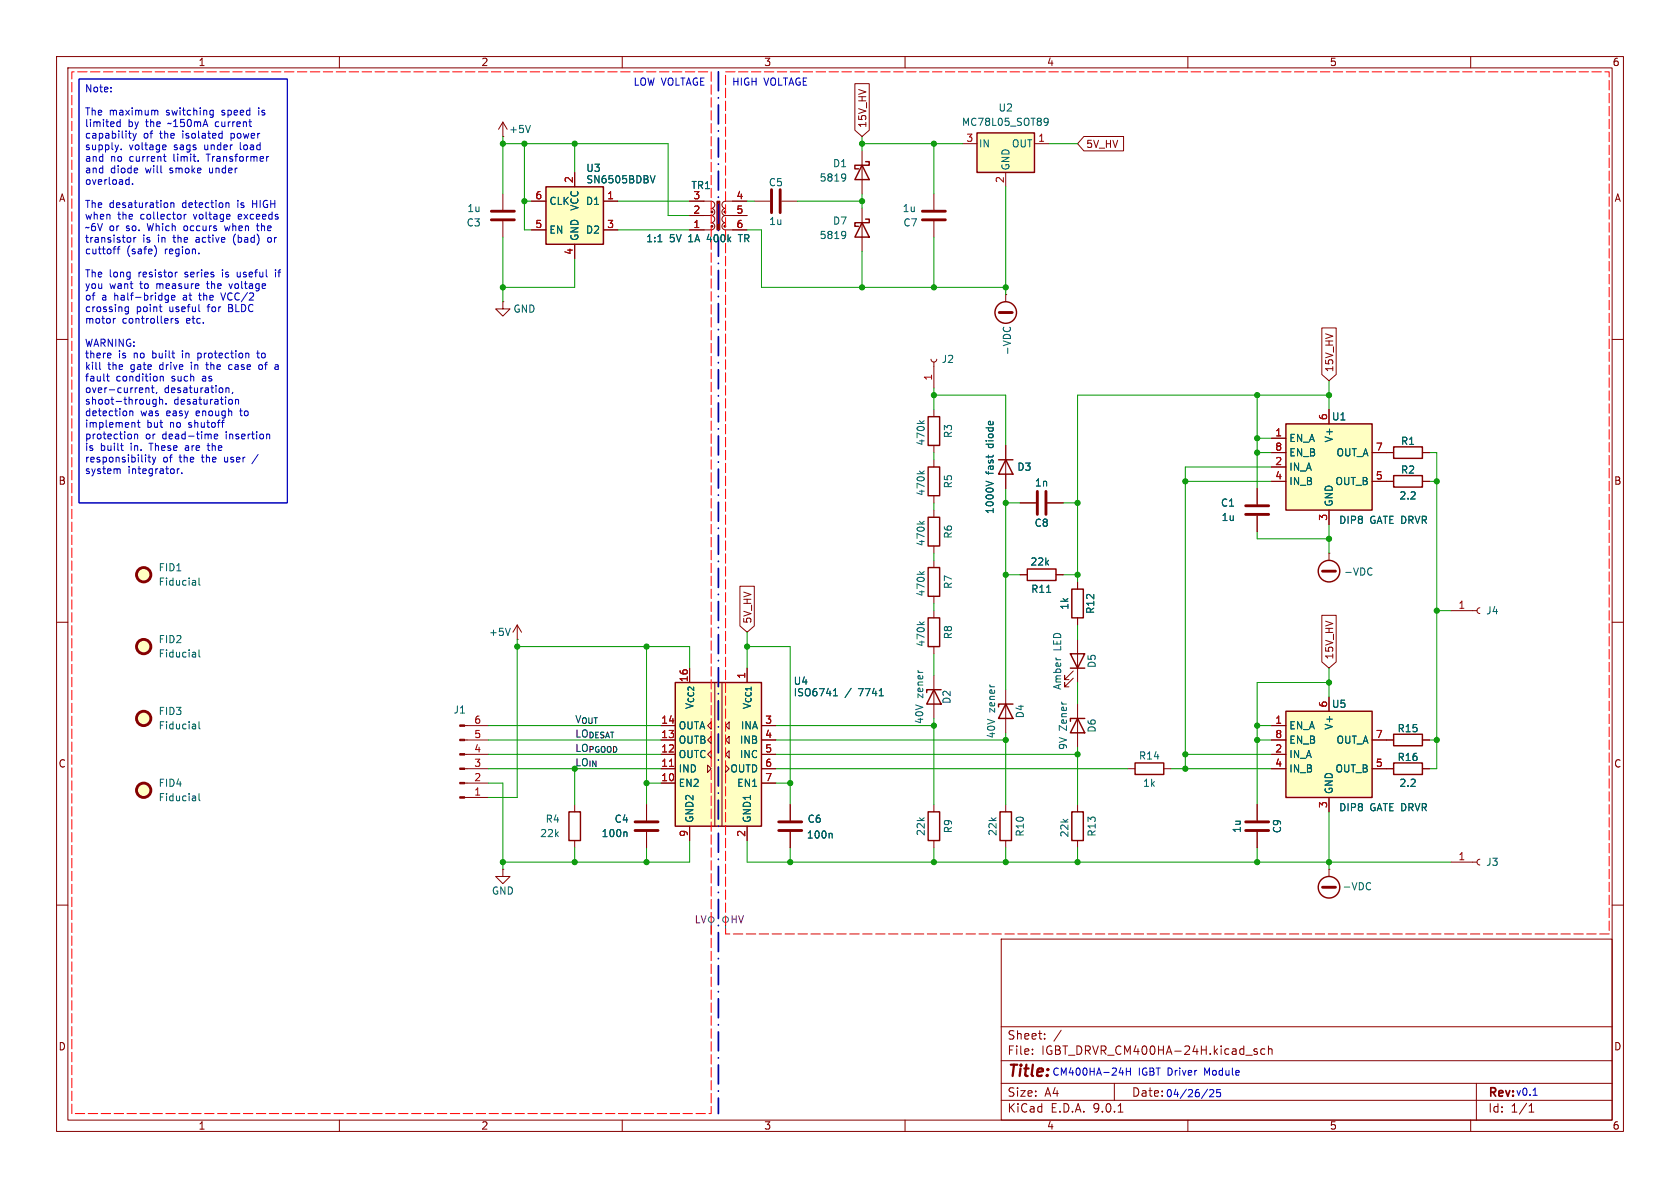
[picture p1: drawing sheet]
<svg xmlns="http://www.w3.org/2000/svg" width="297mm" height="210mm" viewBox="0 0 297 210" stroke-linecap="round" stroke-linejoin="round" font-family="sans-serif">
<g fill="none" stroke="#840000" stroke-width=".18">
<path d="M10 10h277v190h-277zM12 12h273v186h-273zM60 10v2M110 10v2M160 10v2M210 10v2M260 10v2M10 60h2M285 60h2M165.1 81.3v1.3M165.1 87.6v1.3M10 110h2"/>
<path d="M285 110h2M222.2 142.2v2.8M222.2 147.1v2.8M256.5 152.4h4.6M261.6 151.9l-.3 .1-.2 .4 .2 .4 .3 .1M10 160h2M177 166h108v32h-108zM285 160h2M60 198v2M110 198v2M160 198v2M177 194.5h108"/>
<path d="M177 191.5h108M177 187.5h108M177 181.5h108M182.5 186.3v.1M182.5 185.5v.1M184.7 183.6v.1M184.7 182.8v.1M187.6 182.1l-1.3 2M197 191.5v3M197.7 196.6h.8M210 198v2M221.7 185.8l.5 .2 .1 .1-.1 .2-.4 .1"/>
<path d="M221.7 185.5h.5M223.6 185.5l-.4-.1-.3 .3v.4l.1 .2h.6M224.2 185.5l.3-.1 .3 .1 .1 .9M224.2 184.9v1.5M260 198v2M261 191.5v6.5M270.3 196.6h.9M270.3 195.5l.4-.4v1.5"/>
</g>
<path d="M164.1 82.6h2v5h-2z" fill="none" stroke="#840000" stroke-width=".25"/>
<path d="M162.5 83.3l.5 .4M163.4 83.3l-.5 .3" fill="none" stroke="#006464" stroke-width=".18"/>
<path d="M220.2 145.3h4.1M220.2 146.8h4.1" fill="none" stroke="#840000" stroke-width=".51"/>
<path d="M227.3 125.7h15.3v15.3h-15.3z" fill="#ffffc2"/>
<g fill="none" stroke="#840000" stroke-width=".25">
<path d="M190.5 127l1.3 2.5h-2.6zM191.8 127h-2.6v.5M200.7 134.9h5v2h-5zM227.3 125.7h15.3v15.3h-15.3zM246.4 134.9h5.1v2h-5.1zM246.4 129.8h5.1v2h-5.1zM164.1 143.5h2v5.1h-2zM176.8 143.5h2v5.1h-2zM189.5 143.5h2v5.1h-2z"/>
<circle cx="234.9" cy="156.8" r="1.9"/>
</g>
<g fill="none" stroke="#840000" stroke-width=".18">
<path d="M164.6 63.5l.1 .4 .4 .1 .4-.1 .1-.4M165.1 64v4.6M190.5 124.5v7.6M199.4 135.9h1.3M205.7 135.9h1.3M224.8 128.3h2.5M224.8 130.8h2.5M224.8 133.4h2.5M224.8 135.9h2.5M234.9 123.2v2.5M242.6 130.8h3.8M242.6 135.9h3.8"/>
<path d="M251.5 130.8h1.2M251.5 135.9h1.2M165.1 142.2v1.3M165.1 148.6v1.3M177.8 142.2v1.3M177.8 148.6v1.3M190.5 142.2v1.3M190.5 148.6v1.3M234.9 153.7h.1M234.9 141v2.5M234.9 153.7v1.2"/>
</g>
<path d="M233.8 156.8h2.3" fill="none" stroke="#840000" stroke-width=".51"/>
<path d="M242.1 156l.2 .1M242.3 157.2l-.2 .1" fill="none" stroke="#006464" stroke-width=".18"/>
<path d="M119.4 120.7h15.2v25.4h-15.2z" fill="#ffffc2"/>
<g fill="none" stroke="#840000" stroke-width=".25">
<path d="M152.4 29.2l1.3 2.6h-2.6zM152.4 39.4l1.3 2.5h-2.6zM153 28.6h.7v.6h-2.6v.6h.7M153 38.7h.7v.7h-2.6v.6h.7M246.4 79h5.1v2h-5.1zM246.4 84.1h5.1v2h-5.1zM164.1 100.3h2v5.1h-2zM181.6 100.6h5.1v2h-5.1zM189.5 104.1h2v5.1h-2zM119.4 120.7h15.2v25.4h-15.2z"/>
<circle cx="125.9" cy="37.5" r=".13"/>
<circle cx="128.1" cy="37.5" r=".13"/>
<circle cx="125.9" cy="40" r=".13"/>
<circle cx="128.1" cy="40" r=".13"/>
<circle cx="234.9" cy="101" r="1.9"/>
</g>
<g fill="none" stroke="#840000" stroke-width=".18">
<path d="M121.9 35.6h3.8a.63 .63 0 0 1 .7 .6 .63 .63 0 0 1-.7 .6M121.9 38.1h3.8M125.7 36.8a.63 .63 0 0 1 .7 .7 .63 .63 0 0 1-.7 .6M125.7 38.1a.64 .64 0 0 1 .7 .6 .64 .64 0 0 1-.7 .7 .63 .63 0 0 1 .7 .6 .63 .63 0 0 1-.7 .6h-3.8M128.3 38.1a.64 .64 0 0 0-.7 .6 .64 .64 0 0 0 .7 .7 .64 .64 0 0 0-.7 .6 .64 .64 0 0 0 .7 .6h3.8M128.3 36.8a.64 .64 0 0 0-.7 .7 .64 .64 0 0 0 .7 .6M128.3 38.1h3.8M132.1 35.6h-3.8a.64 .64 0 0 0-.7 .6 .64 .64 0 0 0 .7 .6M133.3 35.6h2.8M138.2 35.6h2.8M152.4 26.7v7.6M152.4 36.8v7.7"/>
<path d="M165.1 34.3v2.8M165.1 39.1v2.8M165.1 99.1v1.2M180.3 88.9h2.8M185.2 88.9h2.8M222.2 86.4v2.8M222.2 91.2v2.8M234.9 97.8h.1M234.9 97.8v1.3M245.1 80h1.3M245.1 85.1h1.3M251.5 80h1.2"/>
<path d="M251.5 85.1h1.2M165.1 105.4v1.3M180.3 101.6h1.3M186.7 101.6h1.3M190.5 102.9v1.2M190.5 109.2v1.3M116.8 128.3h2.6M116.8 130.8h2.6M116.8 133.4h2.6M116.8 135.9h2.6M116.8 138.4h2.6M125.1 128.3l.6-.7v1.3z"/>
<path d="M125.1 130.8l.6-.6v1.2zM125.1 133.4l.6-.7v1.3zM125.1 135.3l.6 .6-.6 .6zM126.4 120.7v25.4M127.6 120.7v25.4M128.3 128.3l.6-.7v1.3zM128.3 133.4l.6-.7v1.3zM128.3 135.3l.6 .6-.6 .6zM128.9 130.2v1.2l-.6-.6zM134.6 128.3h2.6M134.6 130.8h2.6M134.6 133.4h2.6"/>
<path d="M134.6 135.9h2.6M134.6 138.4h2.6M114.3 142.2v2.8M114.3 147.1v2.8M121.9 146.1v2.5M132.1 146.1v2.5M139.7 142.2v2.8M139.7 147.1v2.8"/>
</g>
<path d="M118.4 135.5h.7" fill="none" stroke="#a90000" stroke-width=".18"/>
<g fill="none" stroke="#006464" stroke-width=".18">
<path d="M149.3 30.7l.1 .2a1.03 1.03 0 0 1-.1 1.1M149.5 31.3l-.2 .2M116.3 42.7h.7M149.3 40.9l.1 .1a1.03 1.03 0 0 1-.1 1.1M149.5 41.4l-.2 .3M162.5 101l.5 .5M163.4 101l-.5 .4M185 104.7h.8M242.3 100.4l.3 .1M242.6 101.6l-.3 .1M147.3 123h.8M147.5 122l.2-.3v1.3"/>
<path d="M155.4 123h.8M110.7 147.1l.1 .1v.7M146.9 147.3l.2 .2v.7"/>
</g>
<g fill="none" stroke="#840000" stroke-width=".51">
<path d="M136.4 33.5v4.1M137.9 33.5v4.1M163.1 38.9h4M163.1 37.3h4M183.4 86.9v4M184.9 86.9v4M220.2 89.4h4.1M220.2 90.9h4.1M233.8 101h2.3M112.3 145.3h4M112.3 146.8h4M137.7 145.3h4"/>
<path d="M137.7 146.8h4"/>
</g>
<path d="M126.7 35.6h.6v5h-.6z" fill="#840000" stroke="#840000" stroke-width=".18"/>
<path d="M227.3 74.9h15.3v15.3h-15.3z" fill="#ffffc2"/>
<g fill="none" stroke="#840000" stroke-width=".25">
<path d="M227.3 74.9h15.3v15.3h-15.3zM164.1 91.4h2v5.1h-2zM176.5 81.3h2.6M177.8 81.3l1.3 2.5h-2.6zM164.1 109.2h2v5.1h-2zM165.1 121.9l1.3 2.6h-2.6zM166.4 121.9h-2.6v.5M177.8 124.5l1.3 2.5h-2.6zM179.1 124.5h-2.6v.5"/>
<circle cx="177.8" cy="55.2" r="1.9"/>
</g>
<g fill="none" stroke="#840000" stroke-width=".18">
<path d="M177.8 52.1h.1M177.8 52.1v1.2M177.8 78.7v7.7M224.8 77.5h2.5M234.9 72.4v2.5M165.1 90.2v1.2M165.1 96.5v1.3M224.8 80h2.5M224.8 82.6h2.5M224.8 85.1h2.5M234.9 90.2v2.5M242.6 80h2.5"/>
<path d="M242.6 85.1h2.5M91.4 113h.1M91.4 110.5l.8 1.3M91.4 110.5l-.7 1.3M91.4 110.5v2.5M165.1 108v1.2M165.1 114.3v1.3M165.1 119.4v7.6M177.8 121.9v7.6"/>
</g>
<path d="M177.5 57.8l-.1 .3M178.5 57.8l.1 .3M162.5 92.1l.5 .5M163.4 92.1l-.5 .4M174.3 85.1l1.3 .4M90.2 111.1l-.4 1.2M162.5 109.9l.5 .5M163.4 109.9l-.5 .4" fill="none" stroke="#006464" stroke-width=".18"/>
<path d="M176.7 55.2h2.2" fill="none" stroke="#840000" stroke-width=".51"/>
<path d="M172.7 23.5h10.2v7h-10.2z" fill="#ffffc2"/>
<path d="M172.7 23.5h10.2v7h-10.2zM164.1 73.7h2v5h-2zM189.2 115.6h2.6l-1.3 2.5zM189.2 118.1h2.6" fill="none" stroke="#840000" stroke-width=".25"/>
<path d="M170.2 25.4h2.5M177.8 30.5v2.5M182.9 25.4h2.5M165.1 72.4v1.3M165.1 78.7v1.3M189.7 119.9l-1.5 1.5v-.7v.7h.8M189.7 118.6l-1.5 1.5v-.7v.7h.8M190.5 113v7.7M256.5 108h4.6M261.6 107.4l-.3 .2-.2 .4 .2 .3 .3 .2" fill="none" stroke="#840000" stroke-width=".18"/>
<path d="M184.7 21l.4-.1 .1 .1a.84 .84 0 0 1-.3 1.2h-.2M185.3 21.4l-.2 .3-.4-.1M162.5 74.4l.5 .5M163.4 74.4l-.5 .3" fill="none" stroke="#006464" stroke-width=".18"/>
<path d="M96.5 33h10.2v10.2h-10.2z" fill="#ffffc2"/>
<path d="M96.5 33h10.2v10.2h-10.2zM100.6 143.5h2v5.1h-2z" fill="none" stroke="#840000" stroke-width=".25"/>
<g fill="none" stroke="#840000" stroke-width=".18">
<path d="M151.1 14.8h2.6v8.2l-1.3 1.1-1.3-1.1zM88.9 24.1h.1M88.9 21.6l-.8 1.3M88.9 21.6l.8 1.3M88.9 21.6v2.5M88.9 34.3v2.8M88.9 39.1v2.8M94 35.6h2.5M101.6 30.5v2.5M106.7 35.6h2.5M121.9 35.6h2.6M121.9 38.1h2.6"/>
<path d="M129.5 35.6h2.6M129.5 38.1h2.6M191.6 24.1h7v2.6h-7l-1.1-1.3zM88.9 53.3v1.3h1.3l-1.3 1.3-1.3-1.3h1.3M88.9 53.3h.1M94 40.6h2.5M101.6 43.2v2.5M106.7 40.6h2.5M121.9 40.6h2.6M129.5 40.6h2.6M233.7 58h2.5v8.2l-1.3 1.1-1.2-1.1zM177.8 78.7v2.6"/>
<path d="M224.8 77.5h2.5M234.9 72.4v2.5M177.8 83.8v2.6M180.3 88.9h2.8M185.2 88.9h2.8M222.2 86.4v2.8M222.2 91.2v2.8M224.8 80h2.5M224.8 82.6h2.5M224.8 85.1h2.5M234.9 90.2v2.5M242.6 80h3.8"/>
<path d="M242.6 85.1h3.8M251.5 80h1.2M251.5 85.1h1.2M130.8 103.6h2.6v7l-1.3 1.2-1.3-1.2zM180.3 101.6h1.3M186.7 101.6h1.3M190.5 102.9v1.2M190.5 109.2v1.3M233.7 108.8h2.5v8.2l-1.3 1.1-1.2-1.1zM82.1 138.4h4.3M82.1 135.9h4.3M82.1 133.4h4.3"/>
<path d="M82.1 130.8h4.3M82.1 128.3h4.3M116.8 138.4h2.6M116.8 135.9h2.6M116.8 133.4h2.6M116.8 130.8h2.6M116.8 128.3h2.6M134.6 138.4h2.6M134.6 135.9h2.6M134.6 133.4h2.6M134.6 130.8h2.6M134.6 128.3h2.6"/>
<path d="M224.8 135.9h2.5M224.8 133.4h2.5M224.8 130.8h2.5M224.8 128.3h2.5M234.9 123.2v2.5M242.6 135.9h3.8M242.6 130.8h3.8M251.5 135.9h1.2M251.5 130.8h1.2M82.1 141h4.3M88.9 153.7v1.2h1.3l-1.3 1.3-1.3-1.3h1.3M88.9 153.7h.1"/>
<path d="M101.6 142.2v1.3M101.6 148.6v1.3M114.3 142.2v2.8M114.3 147.1v2.8M121.9 146.1v2.5M132.1 146.1v2.5M139.7 142.2v2.8M139.7 147.1v2.8M222.2 142.2v2.8M222.2 147.1v2.8M234.9 141v2.5"/>
</g>
<g fill="none" stroke="#006464" stroke-width=".18">
<path d="M93.8 22.2l-.5 1.2M115 31.1l.4 1.2 .4-1.2M116.3 42.7h.7M174.3 85.1l1.3 .4M34.5 102.7l.1 .7M34.5 115.4l.1 .7M34.6 116.1h-.1M34.6 115.6l-.1 .1M34.6 103.4h-.1M34.6 102.9l-.1 .1M35.2 102.2v1.1l.2 .1M35.2 114.9v1.1l.2 .1"/>
<path d="M185 104.7h.8M34.5 128.1l.1 .7M34.6 128.8h-.1M34.6 128.3l-.1 .1M35.2 127.6v1.1l.2 .1M147.3 123h.8M147.5 122l.2-.3v1.3M155.4 123h.8M34.5 140.8l.1 .7M34.6 141.5h-.1M34.6 141l-.1 .1M35.2 140.3v1.1l.2 .1"/>
<path d="M110.7 147.1l.1 .1v.7M146.9 147.3l.2 .2v.7"/>
</g>
<g fill="#840000" stroke="#840000" stroke-width=".18">
<path d="M81.3 140.8h.8v.3h-.8z"/>
<path d="M81.3 138.3h.8v.3h-.8z"/>
<path d="M81.3 135.8h.8v.2h-.8z"/>
<path d="M81.3 133.2h.8v.3h-.8z"/>
<path d="M81.3 130.7h.8v.2h-.8z"/>
<path d="M81.3 128.1h.8v.3h-.8z"/>
</g>
<g fill="none" stroke="#840000" stroke-width=".51">
<path d="M86.9 38.9h4M86.9 37.3h4"/>
<circle cx="25.4" cy="101.6" r="1.27"/>
<circle cx="25.4" cy="114.3" r="1.27"/>
<circle cx="25.4" cy="127" r="1.27"/>
<circle cx="25.4" cy="139.7" r="1.27"/>
</g>
<g fill="#ffffc2" stroke="#ffffc2" stroke-width=".18">
<circle cx="25.4" cy="127" r="1.27"/>
<circle cx="25.4" cy="139.7" r="1.27"/>
<circle cx="25.4" cy="114.3" r="1.27"/>
<circle cx="25.4" cy="101.6" r="1.27"/>
</g>
<g fill="none" stroke="#484848" stroke-width=".18">
<path d="M125.7 163.1v2M128.3 163.1v2"/>
<circle cx="125.7" cy="162.6" r=".51"/>
<circle cx="128.3" cy="162.6" r=".51"/>
</g>
<path d="M125.7 12.7v184.2h-113v-184.2h113M128.3 12.7h156.2v152.4h-156.2v-152.4" fill="none" stroke="#f00" stroke-width=".18" stroke-dasharray="1.7 .6"/>
<path d="M127 12.7v184.2" fill="none" stroke="#000084" stroke-width=".3" stroke-dasharray="3.4 1.2 .1 1.2"/>
<g fill="none" stroke="#009600" stroke-width=".18">
<path d="M88.9 25.4h29.2v12.7h3.8M88.9 24.1v10.2M92.7 25.4v15.2h1.3M92.7 35.6h1.3M101.6 25.4v5.1M109.2 35.6h12.7M132.1 35.6h1.2M141 35.6h11.4M152.4 25.4h17.8M152.4 24.1v2.6M152.4 34.3v2.5M165.1 25.4v8.9"/>
<path d="M177.8 33v19.1M185.4 25.4h5.1M88.9 41.9v11.4M101.6 45.7v5.1h-12.7M109.2 40.6h12.7M132.1 40.6h2.5v10.2h43.2M152.4 44.5v6.3M165.1 41.9v8.9M165.1 68.6v3.8M165.1 69.9h12.7v8.8M222.2 69.9v16.5M222.2 77.5h2.6"/>
<path d="M234.9 67.3v5.1M234.9 69.9h-44.4v33M165.1 80v1.3M165.1 88.9v1.3M165.1 97.8v1.3M177.8 86.4v35.5M177.8 88.9h2.5M188 88.9h2.5M209.5 85.1h15.3M222.2 94v1.3h12.7M222.2 80h2.6M224.8 82.6h-15.3v53.3"/>
<path d="M234.9 92.7v5.1M252.7 80h1.3v55.9h-1.3M252.7 85.1h1.3M91.4 113v28h-5M91.4 114.3h30.5v3.8M114.3 114.3v27.9M132.1 111.8v6.3M132.1 114.3h7.6v27.9M165.1 106.7v1.3M165.1 115.6v3.8M177.8 101.6h2.5M188 101.6h2.5"/>
<path d="M190.5 110.5v2.5M234.9 118.1v5.1M254 108h2.5M86.4 138.4h2.5v15.3M86.4 128.3h30.4M86.4 130.8h30.4M86.4 133.4h30.4M86.4 135.9h30.4M101.6 135.9v6.3M114.3 138.4h2.5M137.2 128.3h27.9M137.2 130.8h40.6"/>
<path d="M137.2 133.4h53.3M137.2 138.4h2.5M137.2 135.9h62.2M165.1 127v15.2M177.8 129.5v12.7M190.5 120.7v3.8M190.5 132.1v10.1M207 135.9h17.8M209.5 133.4h15.3M222.2 128.3h2.6M222.2 130.8h2.6M234.9 120.7h-12.7v21.5"/>
<path d="M252.7 130.8h1.3M101.6 149.9v2.5M114.3 149.9v2.5M121.9 148.6v3.8h-33M132.1 148.6v3.8h124.4M139.7 149.9v2.5M165.1 149.9v2.5M177.8 149.9v2.5M190.5 149.9v2.5M222.2 149.9v2.5M234.9 143.5v10.2"/>
</g>
<g fill="none" stroke="#0000c2" stroke-width=".18">
<path d="M14 14h36.8v74.9h-36.8zM19.6 16.1v.1M19.6 15.5v.1M27.4 19.5h.4l.1 .8M37.2 19.5h.5M37.7 19.5v1l-.2 .3-.3-.1M21.3 21.1v1.3M21.3 21.6l-.4-.1-.3 .3 .2 .5h.5M21.4 26.3v.2M22.5 31.8h.3M22.8 32.5l-.3 .1M22.8 31.3v1.3"/>
<path d="M22.9 24.2l.3 .2M23.4 32.5v.1M23.5 23.6l.3 .8M23.8 24.4l-.3 .4M24.1 23.6l-.3 .8M28.9 27.7h.5M28.9 25.6l.4 .1 .1 .2-.6 .1M29.1 28.3l.3 .2M29.3 26.4l-.4 .1M29.4 35.8l.3 .3v.3l-.3 .3M30.2 36l.2-.2 .3 .1v.8M30.2 35.8v.9"/>
<path d="M32.6 37.9v.8M32.9 37.9l-.3 .2M35 28.4v.1M37.2 20.3h.5M38.9 23.6h.4M39.3 24.4h-.4M39.3 23.2v1.2M39.7 39.9l.2 .9M40 35.9h.4l.1 .8M45.3 39.9h.5M45.5 39.5v1.1l.3 .2M47.5 27.7h-.2"/>
<path d="M20 44h.5M20.1 56.4l-.1 .1M20.7 44h.5M20.9 43.8v1.1M22.2 54.4v.6l.1 .1 .4-.1M22.7 42h.3l.1 .2v.5l-.4 .1M22.7 54.2v1.1l-.2 .2h-.3M23.7 42v.8M24 42l-.3 .2M27.4 43.5a1.49 1.49 0 0 1 0 1.8M28.4 55l.2 .1M29.2 52.8l.2 .2h.4"/>
<path d="M29.8 52.2v1l-.3 .3-.3-.1M29.8 52.3l-.4-.1-.2 .2M30.3 52.6l.6-.1v-.2l-.4-.1-.2 .2 .1 .6h.5M30.6 56.3l-.3 .2M31.4 48.1l-.4 .3M31.5 56.4l-.3-.1-.2 .2v.2l.5 .1v.3h-.5M35.2 44.7v.2M35.2 55l.1 .1M39 51.8l.5 1.2M40.5 50.2l.3 .8M41.4 41.7l-.1 .5 .1 .7M41.9 48.1v.7l.2 .2"/>
<path d="M47.7 42h-.3l-.1 .2 .1 .5 .3 .1M48.7 47.7v.1M48.7 48.1v.9M17.6 64v1.1l.2 .2M18.8 66.5h.5M19 66.1v1.1l.3 .2M19.4 62.4l.2 .3-.6 .1M19.6 63.2l-.2 .1M21.5 79.4l.3 .2M22.9 72.6v.9M23.2 76.9v.6M23.5 72.8v.7"/>
<path d="M23.5 74.7l.4 .2v.6M23.8 76.7v.9M23.8 76.9l.2-.2 .3 .1v.8M24.3 74.7h.5M24.5 74.3v1.1l.3 .1M25.8 68.6v.8M25.8 68.7l.2-.1h.3v.8M26.8 68.6h.4M26.9 68.1v1.1l.3 .2M27.6 70.6v1l-.2 .3-.3-.1M27.6 70.7l-.4-.1-.2 .2 .1 .6h.5M27.7 69.3l-.1 .3"/>
<path d="M28.2 70.2v1.2M28.3 66.6l.2-.1 .3 .1 .1 .8M28.3 66.5v.9M28.6 70.6l-.4 .1M28.7 70.7l.1 .7M29.4 71.3v.1M35 62.4v1.3M35 63.2l.1 .1M35.1 62.4l-.1 .1M36.6 64v1.3M36.6 78.8h.5M36.8 78.4l.1 1.2"/>
<path d="M37.2 76.7l.1 .2v.7M37.9 77.2l.6-.2-.1-.2-.3-.1-.2 .2v.6h.5M39.9 68.7l.2-.1h.3l.1 .8M39.9 68.6v.8M40.5 64.6v.6l.4 .1M40.8 70.6l.3 .2v.4l-.3 .2M41.1 69.3l-.1 .3M41.6 70.7l.2-.1 .3 .1 .1 .7M41.6 70.6v.8M43.8 62.4l.2 .2v.7M45.4 62.4h.5M45.6 62v1.1l.3 .2"/>
<path d="M46.3 64.5h-.3l-.3 .2 .1 .5 .2 .1h.3M47.3 76.7l.4 .2v.7M48.8 64.5h.3l.1 .8M49.2 65.3h-.4M49.2 64.8h-.4M21.3 83.1v.6M25.7 80.4v.1M26.2 80.8h.4M26.3 80.4v1.1l.3 .2M26.9 80.8l.3 .9M27.2 81.7l-.3 .4M27.5 80.8l-.3 .9"/>
<path d="M31.4 82.9v.8M31.7 82.9l-.3 .2M32.1 83.6v.1M45.6 80.3l-1.1 1.7M197.9 189.6h.7M198.5 189.2v.9M199.1 188.8v1.3M199.1 189.4h.7M199.8 188.8v1.3M213.5 192.5l-1.1 1.7M213.9 192.7l.4-.1 .3 .4-.8 .9h.8M215.7 192.6h-.6v.6l.1-.1 .5 .1 .1 .1-.1 .5-.2 .1-.4-.1"/>
<path d="M271 193.6h.8"/>
</g>
<path d="M118.4 135.5h.7" fill="none" stroke="#a90000" stroke-width=".18"/>
<g fill="#009600" stroke="#009600" stroke-width=".18">
<circle cx="92.7" cy="35.6" r=".46"/>
<circle cx="101.6" cy="25.4" r=".46"/>
<circle cx="92.7" cy="25.4" r=".46"/>
<circle cx="88.9" cy="25.4" r=".46"/>
<circle cx="88.9" cy="50.8" r=".46"/>
<circle cx="88.9" cy="152.4" r=".46"/>
<circle cx="101.6" cy="152.4" r=".46"/>
<circle cx="91.4" cy="114.3" r=".46"/>
<circle cx="114.3" cy="114.3" r=".46"/>
<circle cx="114.3" cy="152.4" r=".46"/>
<circle cx="152.4" cy="50.8" r=".46"/>
<circle cx="152.4" cy="35.6" r=".46"/>
<circle cx="165.1" cy="25.4" r=".46"/>
<circle cx="152.4" cy="25.4" r=".46"/>
<circle cx="139.7" cy="152.4" r=".46"/>
<circle cx="132.1" cy="114.3" r=".46"/>
<circle cx="139.7" cy="138.4" r=".46"/>
<circle cx="114.3" cy="138.4" r=".46"/>
<circle cx="165.1" cy="152.4" r=".46"/>
<circle cx="165.1" cy="128.3" r=".46"/>
<circle cx="234.9" cy="152.4" r=".46"/>
<circle cx="177.8" cy="152.4" r=".46"/>
<circle cx="190.5" cy="152.4" r=".46"/>
<circle cx="209.5" cy="133.4" r=".46"/>
<circle cx="209.5" cy="135.9" r=".46"/>
<circle cx="190.5" cy="133.4" r=".46"/>
<circle cx="177.8" cy="130.8" r=".46"/>
<circle cx="222.2" cy="152.4" r=".46"/>
<circle cx="165.1" cy="50.8" r=".46"/>
<circle cx="165.1" cy="69.9" r=".46"/>
<circle cx="177.8" cy="50.8" r=".46"/>
<circle cx="177.8" cy="101.6" r=".46"/>
<circle cx="234.9" cy="120.7" r=".46"/>
<circle cx="234.9" cy="95.3" r=".46"/>
<circle cx="209.5" cy="85.1" r=".46"/>
<circle cx="254" cy="130.8" r=".46"/>
<circle cx="254" cy="108" r=".46"/>
<circle cx="222.2" cy="77.5" r=".46"/>
<circle cx="222.2" cy="69.9" r=".46"/>
<circle cx="254" cy="85.1" r=".46"/>
<circle cx="234.9" cy="69.9" r=".46"/>
<circle cx="222.2" cy="128.3" r=".46"/>
<circle cx="222.2" cy="130.8" r=".46"/>
<circle cx="222.2" cy="80" r=".46"/>
<circle cx="190.5" cy="88.9" r=".46"/>
<circle cx="177.8" cy="88.9" r=".46"/>
<circle cx="190.5" cy="101.6" r=".46"/>
</g>
<text font-size="2.8" fill="#840000" x="178" y="190.9">Title:</text>
<g font-size="2.1" fill="#840000">
<text x="178" y="184">Sheet:</text>
<text x="178" y="186.7">File:</text>
<text x="184.1" y="186.7">IGBT_DRVR_CM400HA-24H.kicad_sch</text>
<text x="178" y="196.9">KiCad</text>
<text x="178" y="194.1">Size:</text>
<text x="184.7" y="194.1">A4</text>
<text x="185.7" y="196.9">E.D.A.</text>
<text x="193.3" y="196.9">9.0.1</text>
<text x="200" y="194.1">Date:</text>
<text x="263" y="194.3">Rev:</text>
<text x="263" y="196.9">Id:</text>
<text x="267.1" y="196.9">1/1</text>
</g>
<g font-size="1.8" fill="#840000">
<text x="35" y="11.9">1</text>
<text x="85" y="11.9">2</text>
<text x="135" y="11.9">3</text>
<text x="185" y="11.9">4</text>
<text x="235" y="11.9">5</text>
<text x="285" y="11.9">6</text>
<text x="153.4" y="22.7" transform="rotate(-90 153.4 22.7)">15V_HV</text>
<text x="191.9" y="26.4">5V_HV</text>
<text x="10.3" y="35.9">A</text>
<text x="285.3" y="35.9">A</text>
<text x="235.9" y="65.9" transform="rotate(-90 235.9 65.9)">15V_HV</text>
<text x="10.3" y="85.9">B</text>
<text x="285.3" y="85.9">B</text>
<text x="133" y="110.3" transform="rotate(-90 133 110.3)">5V_HV</text>
<text x="235.9" y="116.7" transform="rotate(-90 235.9 116.7)">15V_HV</text>
<text x="10.3" y="135.9">C</text>
<text x="285.3" y="135.9">C</text>
<text x="10.3" y="185.9">D</text>
<text x="285.3" y="185.9">D</text>
<text x="35" y="199.9">1</text>
<text x="85" y="199.9">2</text>
<text x="135" y="199.9">3</text>
<text x="185" y="199.9">4</text>
<text x="235" y="199.9">5</text>
<text x="285" y="199.9">6</text>
</g>
<g font-size="1.8" fill="#0000c2">
<text x="14.9" y="16.6">Note:</text>
<text x="111.9" y="15.3">LOW VOLTAGE</text>
<text x="129.3" y="15.3">HIGH</text>
<text x="135" y="15.3">VOLTAGE</text>
<text x="14.9" y="20.7">The</text>
<text x="14.9" y="22.8">limited</text>
<text x="19.3" y="20.7">maximum</text>
<text x="22.6" y="22.8">by</text>
<text x="25.9" y="22.8">the</text>
<text x="29.5" y="20.7">switching</text>
<text x="30" y="22.8">~150mA</text>
<text x="38.5" y="22.8">current</text>
<text x="39.5" y="20.7">speed</text>
<text x="46.2" y="20.7">is</text>
<text x="14.9" y="24.8">capability</text>
<text x="14.9" y="26.9">supply.</text>
<text x="14.9" y="28.9">and</text>
<text x="19.5" y="28.9">no</text>
<text x="22.8" y="26.9">voltage</text>
<text x="23" y="28.9">current</text>
<text x="25.3" y="24.8">of</text>
<text x="28.4" y="24.8">the</text>
<text x="30.9" y="26.9">sags</text>
<text x="31" y="28.9">limit.</text>
<text x="32.5" y="24.8">isolated</text>
<text x="36.4" y="26.9">under</text>
<text x="37" y="28.9">Transformer</text>
<text x="41.3" y="24.8">power</text>
<text x="42.9" y="26.9">load</text>
<text x="14.9" y="31">and</text>
<text x="14.9" y="33">overload.</text>
<text x="19.5" y="31">diode</text>
<text x="25.9" y="31">will</text>
<text x="30.3" y="31">smoke</text>
<text x="37.4" y="31">under</text>
<text x="14.9" y="37.1">The</text>
<text x="14.9" y="39.1">when</text>
<text x="14.9" y="41.2">~6V or</text>
<text x="19.3" y="37.1">desaturation</text>
<text x="20.8" y="39.1">the</text>
<text x="22.4" y="41.2">so.</text>
<text x="24.9" y="39.1">collector</text>
<text x="26.4" y="41.2">Which</text>
<text x="32.3" y="37.1">detection</text>
<text x="33" y="41.2">occurs</text>
<text x="34.5" y="39.1">voltage</text>
<text x="40.4" y="41.2">when</text>
<text x="42.3" y="37.1">is</text>
<text x="42.6" y="39.1">exceeds</text>
<text x="45.1" y="37.1">HIGH</text>
<text x="46.3" y="41.2">the</text>
<text x="14.9" y="43.2">transistor</text>
<text x="14.9" y="45.3">cuttoff</text>
<text x="22.4" y="45.3">(safe)</text>
<text x="25.2" y="43.2">is</text>
<text x="28" y="43.2">in</text>
<text x="29.2" y="45.3">region.</text>
<text x="31" y="43.2">the</text>
<text x="35.1" y="43.2">active</text>
<text x="41.9" y="43.2">(bad)</text>
<text x="48.2" y="43.2">or</text>
<text x="14.9" y="49.4">The</text>
<text x="14.9" y="51.4">you</text>
<text x="14.9" y="53.5">of</text>
<text x="18" y="53.5">a</text>
<text x="19.3" y="49.4">long</text>
<text x="19.4" y="51.4">want</text>
<text x="20.3" y="53.5">half-bridge</text>
<text x="24.6" y="49.4">resistor</text>
<text x="24.9" y="51.4">to</text>
<text x="27.9" y="51.4">measure</text>
<text x="32.6" y="53.5">at</text>
<text x="32.9" y="49.4">series</text>
<text x="35.7" y="53.5">the</text>
<text x="37.1" y="51.4">the</text>
<text x="39.7" y="49.4">is</text>
<text x="39.8" y="53.5">VCC/2</text>
<text x="41.2" y="51.4">voltage</text>
<text x="42.5" y="49.4">useful</text>
<text x="49.5" y="49.4">if</text>
<text x="14.9" y="55.5">crossing</text>
<text x="14.9" y="57.5">motor</text>
<text x="21.6" y="57.5">controllers</text>
<text x="24.1" y="55.5">point</text>
<text x="30" y="55.5">useful</text>
<text x="33" y="57.5">etc.</text>
<text x="37" y="55.5">for</text>
<text x="40.8" y="55.5">BLDC</text>
<text x="14.9" y="61.6">WARNING:</text>
<text x="14.9" y="63.7">there</text>
<text x="14.9" y="65.7">kill</text>
<text x="19.1" y="65.7">the</text>
<text x="20.9" y="63.7">is</text>
<text x="23.2" y="65.7">gate</text>
<text x="23.7" y="63.7">no</text>
<text x="27.2" y="63.7">built</text>
<text x="28.5" y="65.7">drive</text>
<text x="32.7" y="63.7">in</text>
<text x="34.2" y="65.7">in</text>
<text x="35.6" y="63.7">protection</text>
<text x="37.2" y="65.7">the</text>
<text x="41.3" y="65.7">case</text>
<text x="46.4" y="63.7">to</text>
<text x="46.8" y="65.7">of</text>
<text x="14.9" y="67.8">fault</text>
<text x="14.9" y="69.8">over-current,</text>
<text x="14.9" y="71.9">shoot-through.</text>
<text x="20.5" y="67.8">condition</text>
<text x="29" y="69.8">desaturation,</text>
<text x="30.4" y="67.8">such</text>
<text x="30.7" y="71.9">desaturation</text>
<text x="36" y="67.8">as</text>
<text x="14.9" y="73.9">detection</text>
<text x="14.9" y="75.9">implement</text>
<text x="14.9" y="78">protection</text>
<text x="24.9" y="73.9">was</text>
<text x="25.7" y="78">or</text>
<text x="26" y="75.9">but</text>
<text x="28.8" y="78">dead-time</text>
<text x="29.5" y="73.9">easy</text>
<text x="30.1" y="75.9">no</text>
<text x="33.6" y="75.9">shutoff</text>
<text x="34.9" y="73.9">enough</text>
<text x="40.2" y="78">insertion</text>
<text x="42.9" y="73.9">to</text>
<text x="14.9" y="80">is</text>
<text x="14.9" y="82.1">responsibility</text>
<text x="17.7" y="80">built</text>
<text x="23.2" y="80">in.</text>
<text x="26.7" y="80">These</text>
<text x="28.8" y="82.1">of</text>
<text x="31.8" y="82.1">the</text>
<text x="33.2" y="80">are</text>
<text x="36" y="82.1">the</text>
<text x="37.4" y="80">the</text>
<text x="40.1" y="82.1">user</text>
<text x="14.9" y="84.1">system</text>
<text x="22.6" y="84.1">integrator.</text>
<text x="186" y="190.4">CM400HA-24H</text>
<text x="201.2" y="190.4">IGBT Driver</text>
<text x="213.2" y="190.4">Module</text>
<text x="206" y="194.2">04/26/25</text>
<text x="267.9" y="193.9">v0.1</text>
</g>
<g font-size="1.8" fill="#006464">
<text x="89.9" y="23.7">+5V</text>
<text x="170" y="22.5">MC78L05_SOT89</text>
<text x="176.4" y="19.9">U2</text>
<text x="147.2" y="29.8">D1</text>
<text x="173" y="26.3">IN</text>
<text x="178.8" y="26.3">OUT</text>
<text x="103.5" y="30.6">U3</text>
<text x="103.5" y="32.6">SN6505BDBV</text>
<text x="122.1" y="33.6">TR1</text>
<text x="135.8" y="33.1">C5</text>
<text x="144.8" y="32.3">5819</text>
<text x="178.7" y="30.2" transform="rotate(-90 178.7 30.2)">GND</text>
<text x="82.4" y="40.2">C3</text>
<text x="82.5" y="37.7">1u</text>
<text x="97" y="36.4">CLK</text>
<text x="97" y="41.5">EN</text>
<text x="102.5" y="37.4" transform="rotate(-90 102.5 37.4)">VCC</text>
<text x="103.5" y="36.4">D1</text>
<text x="103.5" y="41.5">D2</text>
<text x="135.9" y="40">1u</text>
<text x="147.2" y="39.9">D7</text>
<text x="159.5" y="37.7">1u</text>
<text x="159.6" y="40.2">C7</text>
<text x="102.5" y="42.7" transform="rotate(-90 102.5 42.7)">GND</text>
<text x="114.2" y="43">1:1</text>
<text x="118.3" y="43">5V</text>
<text x="121.8" y="43">1A</text>
<text x="125.3" y="43">400k</text>
<text x="131.1" y="43">TR</text>
<text x="144.8" y="42.5">5819</text>
<text x="90.7" y="55.5">GND</text>
<text x="166.4" y="64.4">J2</text>
<text x="178.9" y="62.9" transform="rotate(-90 178.9 62.9)">-VDC</text>
<text x="168.5" y="77.5" transform="rotate(-90 168.5 77.5)">R3</text>
<text x="235.4" y="74.5">U1</text>
<text x="163.7" y="78.9" transform="rotate(-90 163.7 78.9)">470k</text>
<text x="175.9" y="83.9" transform="rotate(-90 175.9 83.9)">fast</text>
<text x="175.9" y="79.1" transform="rotate(-90 175.9 79.1)">diode</text>
<text x="179.8" y="83.4">D3</text>
<text x="227.8" y="78.3">EN_A</text>
<text x="227.8" y="80.9">EN_B</text>
<text x="227.8" y="83.4">IN_A</text>
<text x="235.8" y="78.3" transform="rotate(-90 235.8 78.3)">V+</text>
<text x="236.2" y="80.9">OUT_A</text>
<text x="247.6" y="78.8">R1</text>
<text x="247.6" y="83.9">R2</text>
<text x="163.7" y="87.8" transform="rotate(-90 163.7 87.8)">470k</text>
<text x="168.5" y="86.4" transform="rotate(-90 168.5 86.4)">R5</text>
<text x="182.9" y="86.2">1n</text>
<text x="215.7" y="89.8">C1</text>
<text x="227.8" y="86">IN_B</text>
<text x="235.8" y="89.7" transform="rotate(-90 235.8 89.7)">GND</text>
<text x="236" y="86">OUT_B</text>
<text x="247.3" y="88.5">2.2</text>
<text x="168.5" y="95.3" transform="rotate(-90 168.5 95.3)">R6</text>
<text x="175.9" y="91" transform="rotate(-90 175.9 91)">1000V</text>
<text x="182.8" y="93.3">C8</text>
<text x="215.9" y="92.3">1u</text>
<text x="236.6" y="92.8">DIP8</text>
<text x="242.2" y="92.8">GATE DRVR</text>
<text x="27.9" y="101.2">FID1</text>
<text x="163.7" y="96.7" transform="rotate(-90 163.7 96.7)">470k</text>
<text x="182.1" y="100.2">22k</text>
<text x="237.5" y="102">-VDC</text>
<text x="27.9" y="103.7">Fiducial</text>
<text x="163.7" y="105.6" transform="rotate(-90 163.7 105.6)">470k</text>
<text x="168.5" y="104.2" transform="rotate(-90 168.5 104.2)">R7</text>
<text x="182.2" y="105">R11</text>
<text x="189.1" y="107.9" transform="rotate(-90 189.1 107.9)">1k</text>
<text x="27.9" y="113.9">FID2</text>
<text x="86.4" y="112.6">+5V</text>
<text x="168.5" y="113.1" transform="rotate(-90 168.5 113.1)">R8</text>
<text x="193.6" y="108.6" transform="rotate(-90 193.6 108.6)">R12</text>
<text x="262.6" y="108.8">J4</text>
<text x="27.9" y="116.4">Fiducial</text>
<text x="163.7" y="114.4" transform="rotate(-90 163.7 114.4)">470k</text>
<text x="187.8" y="115.1" transform="rotate(-90 187.8 115.1)">LED</text>
<text x="193.9" y="118.2" transform="rotate(-90 193.9 118.2)">D5</text>
<text x="122.8" y="125.5" transform="rotate(-90 122.8 125.5)">V_{CC2}</text>
<text x="132.9" y="125.5" transform="rotate(-90 132.9 125.5)">V_{CC1}</text>
<text x="140.2" y="123.3">ISO6741</text>
<text x="140.2" y="121.3">U4</text>
<text x="149.4" y="123.3">/</text>
<text x="151.9" y="123.3">7741</text>
<text x="163.4" y="123.4" transform="rotate(-90 163.4 123.4)">zener</text>
<text x="168.2" y="124.5" transform="rotate(-90 168.2 124.5)">D2</text>
<text x="176.1" y="126" transform="rotate(-90 176.1 126)">zener</text>
<text x="187.8" y="122.1" transform="rotate(-90 187.8 122.1)">Amber</text>
<text x="235.4" y="125.3">U5</text>
<text x="27.9" y="126.6">FID3</text>
<text x="27.9" y="129.1">Fiducial</text>
<text x="80.1" y="126.3">J1</text>
<text x="119.9" y="129.1">OUTA</text>
<text x="119.9" y="131.7">OUTB</text>
<text x="130.7" y="131.7">INB</text>
<text x="130.9" y="129.1">INA</text>
<text x="163.4" y="128.1" transform="rotate(-90 163.4 128.1)">40V</text>
<text x="176.1" y="130.6" transform="rotate(-90 176.1 130.6)">40V</text>
<text x="181.2" y="127.1" transform="rotate(-90 181.2 127.1)">D4</text>
<text x="188.8" y="129.2" transform="rotate(-90 188.8 129.2)">Zener</text>
<text x="193.9" y="129.6" transform="rotate(-90 193.9 129.6)">D6</text>
<text x="227.8" y="129.1">EN_A</text>
<text x="227.8" y="131.7">EN_B</text>
<text x="235.8" y="129.1" transform="rotate(-90 235.8 129.1)">V+</text>
<text x="236.2" y="131.7">OUT_A</text>
<text x="247" y="129.6">R15</text>
<text x="119.9" y="134.2">OUTC</text>
<text x="119.9" y="136.8">IND</text>
<text x="129" y="136.8">OUTD</text>
<text x="130.7" y="134.2">INC</text>
<text x="188.8" y="132.7" transform="rotate(-90 188.8 132.7)">9V</text>
<text x="201.3" y="134.5">R14</text>
<text x="227.8" y="134.2">IN_A</text>
<text x="227.8" y="136.8">IN_B</text>
<text x="236" y="136.8">OUT_B</text>
<text x="247" y="134.7">R16</text>
<text x="27.9" y="139.3">FID4</text>
<text x="27.9" y="141.8">Fiducial</text>
<text x="119.9" y="139.3">EN2</text>
<text x="130.2" y="139.3">EN1</text>
<text x="202" y="139.3">1k</text>
<text x="235.8" y="140.5" transform="rotate(-90 235.8 140.5)">GND</text>
<text x="236.6" y="143.6">DIP8</text>
<text x="242.2" y="143.6">GATE DRVR</text>
<text x="247.3" y="139.3">2.2</text>
<text x="95.4" y="148.2">22k</text>
<text x="96.4" y="145.6">R4</text>
<text x="106.3" y="148.2">100n</text>
<text x="108.6" y="145.6">C4</text>
<text x="122.8" y="145.5" transform="rotate(-90 122.8 145.5)">GND2</text>
<text x="132.9" y="145.5" transform="rotate(-90 132.9 145.5)">GND1</text>
<text x="142.5" y="148.4">100n</text>
<text x="142.7" y="145.6">C6</text>
<text x="163.7" y="147.9" transform="rotate(-90 163.7 147.9)">22k</text>
<text x="168.5" y="147.4" transform="rotate(-90 168.5 147.4)">R9</text>
<text x="176.4" y="147.9" transform="rotate(-90 176.4 147.9)">22k</text>
<text x="181.2" y="148" transform="rotate(-90 181.2 148)">R10</text>
<text x="189.1" y="148.1" transform="rotate(-90 189.1 148.1)">22k</text>
<text x="193.9" y="148" transform="rotate(-90 193.9 148)">R13</text>
<text x="219.6" y="147.3" transform="rotate(-90 219.6 147.3)">1u</text>
<text x="226.7" y="147.4" transform="rotate(-90 226.7 147.4)">C9</text>
<text x="262.6" y="153.3">J3</text>
<text x="86.9" y="158.3">GND</text>
<text x="237.2" y="157.6">-VDC</text>
</g>
<g font-size="1.8" fill="#a90000">
<text x="170.7" y="25.1">3</text>
<text x="183.4" y="25.1">1</text>
<text x="94.5" y="35.3">6</text>
<text x="101.3" y="32.5" transform="rotate(-90 101.3 32.5)">2</text>
<text x="107.2" y="35.3">1</text>
<text x="122.5" y="35.3">3</text>
<text x="130.1" y="35.3">4</text>
<text x="177.5" y="32.5" transform="rotate(-90 177.5 32.5)">2</text>
<text x="94.5" y="40.4">5</text>
<text x="107.2" y="40.4">3</text>
<text x="122.5" y="40.4">1</text>
<text x="122.5" y="37.8">2</text>
<text x="130.1" y="40.4">6</text>
<text x="130.1" y="37.8">5</text>
<text x="101.3" y="45.2" transform="rotate(-90 101.3 45.2)">4</text>
<text x="164.8" y="67.4" transform="rotate(-90 164.8 67.4)">1</text>
<text x="225.4" y="77.2">1</text>
<text x="234.7" y="74.4" transform="rotate(-90 234.7 74.4)">6</text>
<text x="225.4" y="79.8">8</text>
<text x="225.4" y="82.3">2</text>
<text x="243.1" y="79.8">7</text>
<text x="225.4" y="84.8">4</text>
<text x="243.1" y="84.8">5</text>
<text x="234.7" y="92.1" transform="rotate(-90 234.7 92.1)">3</text>
<text x="257.7" y="107.7">1</text>
<text x="121.7" y="120.7" transform="rotate(-90 121.7 120.7)">16</text>
<text x="131.8" y="120.1" transform="rotate(-90 131.8 120.1)">1</text>
<text x="234.7" y="125.2" transform="rotate(-90 234.7 125.2)">6</text>
<text x="83.7" y="130.6">5</text>
<text x="83.7" y="128">6</text>
<text x="116.8" y="128">14</text>
<text x="116.8" y="130.6">13</text>
<text x="135.2" y="128">3</text>
<text x="135.2" y="130.6">4</text>
<text x="225.4" y="128">1</text>
<text x="225.4" y="130.6">8</text>
<text x="243.1" y="130.6">7</text>
<text x="83.7" y="135.6">3</text>
<text x="83.7" y="133.1">4</text>
<text x="116.8" y="133.1">12</text>
<text x="116.8" y="135.6">11</text>
<text x="135.2" y="133.1">5</text>
<text x="135.2" y="135.6">6</text>
<text x="225.4" y="133.1">2</text>
<text x="225.4" y="135.6">4</text>
<text x="243.1" y="135.6">5</text>
<text x="83.7" y="140.7">1</text>
<text x="83.7" y="138.2">2</text>
<text x="116.8" y="138.2">10</text>
<text x="135.2" y="138.2">7</text>
<text x="234.7" y="142.9" transform="rotate(-90 234.7 142.9)">3</text>
<text x="121.7" y="148" transform="rotate(-90 121.7 148)">9</text>
<text x="131.8" y="148" transform="rotate(-90 131.8 148)">2</text>
<text x="257.7" y="152.1">1</text>
</g>
<g font-size="1.8" fill="#0f0f0f">
<text x="101.6" y="127.9">V_{OUT}</text>
<text x="101.6" y="130.5">LO_{DESAT}</text>
<text x="101.6" y="133">LO_{PGOOD}</text>
</g>
<text font-size="1.8" fill="#009600" x="101.6" y="135.5">LO_{IN}</text>
<g font-size="1.8" fill="#840084">
<text x="122.7" y="163.4">LV</text>
<text x="129" y="163.4">HV</text>
</g>
</svg>
